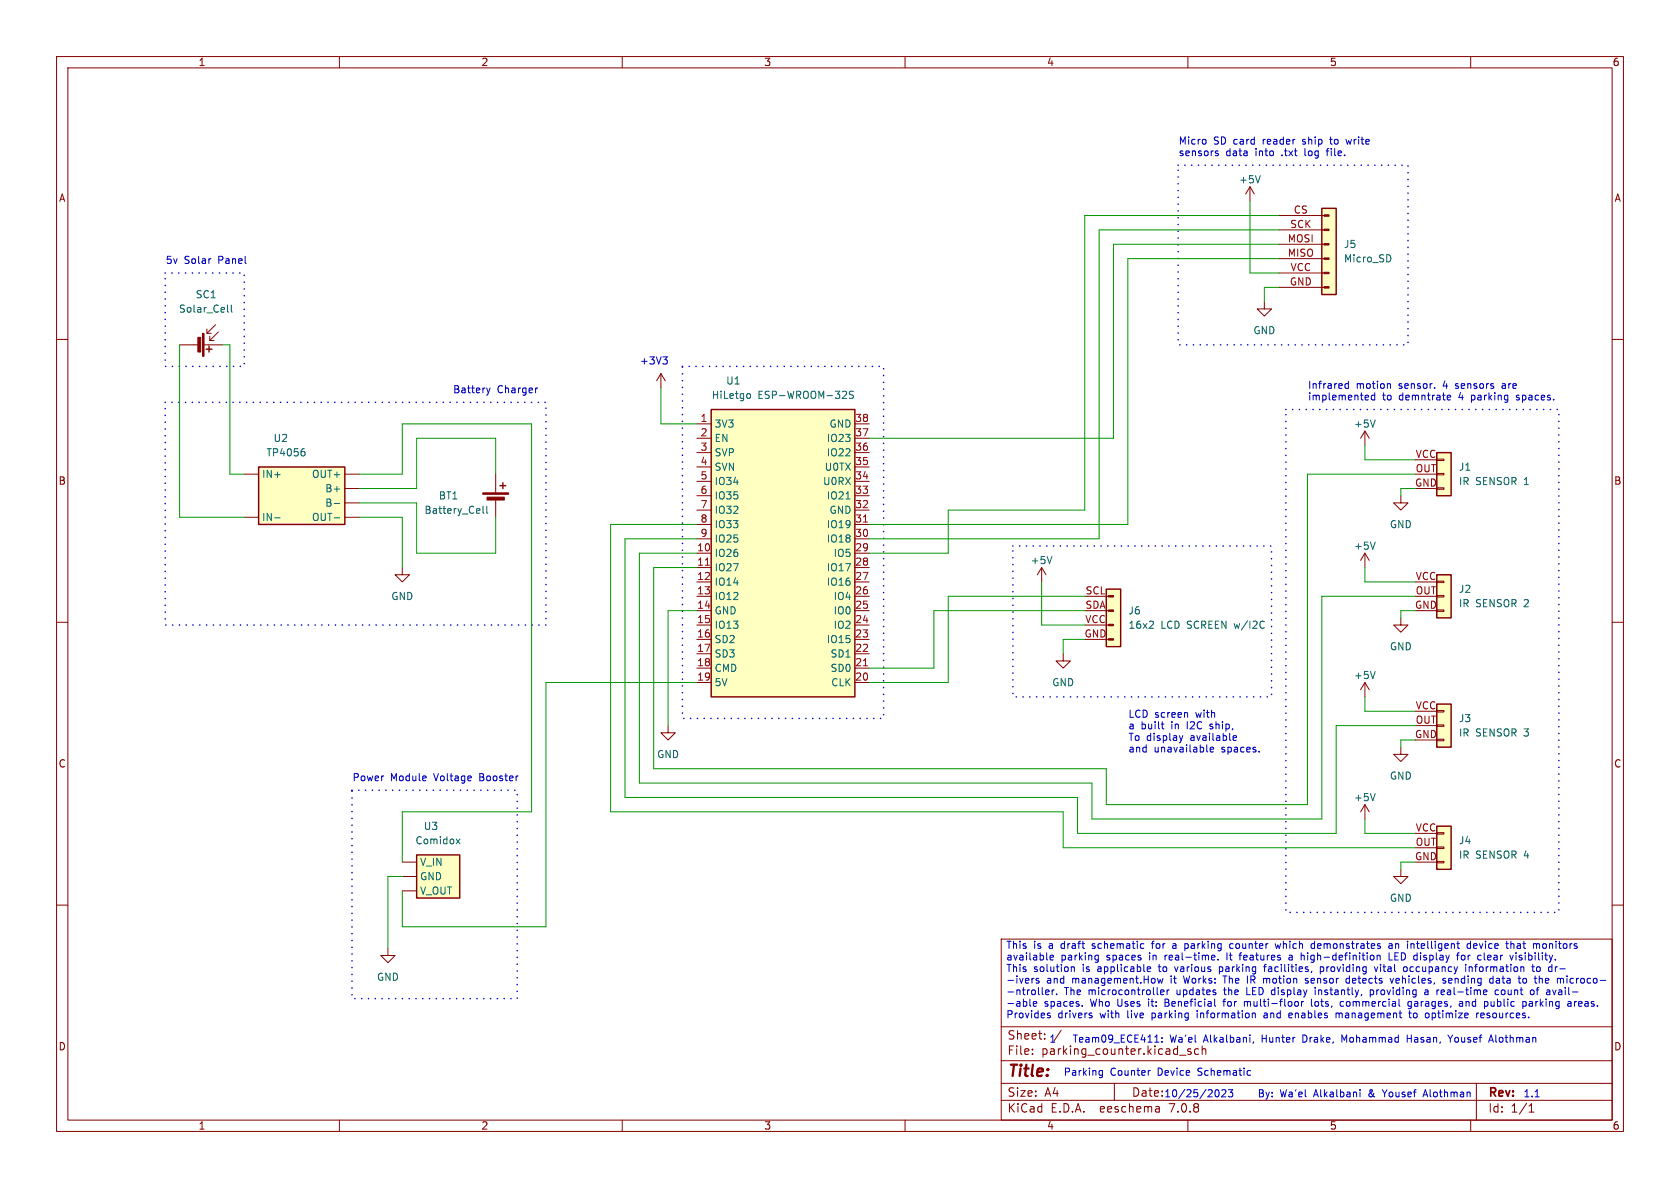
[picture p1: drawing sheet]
<svg xmlns="http://www.w3.org/2000/svg" width="297mm" height="210mm" viewBox="0 0 297 210" stroke-linecap="round" stroke-linejoin="round" font-family="sans-serif">
<g fill="none" stroke="#840000" stroke-width=".18">
<path d="M10 10h277v190h-277zM12 12h273v186h-273zM60 10v2M110 10v2M160 10v2M210 10v2M260 10v2M221 33l-.8 1.3M221 33v2.6M221 33l.7 1.3M226.1 38.1h8M10 60h2"/>
<path d="M36.6 58.2v.7h.7M37.1 59.4v.8h.7M38.1 57.4l-1.5 1.5M38.6 58.7l-1.5 1.5M223.5 53.3v1.3h1.3l-1.3 1.3-1.3-1.3h1.3M226.1 40.6h8M226.1 43.2h8M226.1 45.7h8M226.1 48.3h8M226.1 50.8h8M285 60h2M31.7 61h3.4"/>
<path d="M36.1 61h3.3M116.8 66l-.7 1.3M116.8 66v2.6M116.8 66l.8 1.3M123.2 74.9h2.5M123.2 77.5h2.5M151.1 74.9h2.6M151.1 77.5h2.6M241.3 76.2l-.8 1.3M241.3 76.2v2.5M241.3 76.2l.8 1.3M43.2 83.8h2.5"/>
<path d="M43.2 91.4h2.5M61 86.4h2.5M61 88.9h2.5M61 83.8h2.5M61 91.4h2.5M87.6 83.8v3.3M87.6 88.1v3.3M123.2 97.8h2.5M123.2 80h2.5M123.2 95.3h2.5M123.2 92.7h2.5M123.2 90.2h2.5"/>
<path d="M123.2 87.6h2.5M123.2 85.1h2.5M123.2 82.6h2.5M151.1 97.8h2.6M151.1 80h2.6M151.1 95.3h2.6M151.1 92.7h2.6M151.1 90.2h2.6M151.1 87.6h2.6M151.1 85.1h2.6M151.1 82.6h2.6M241.3 97.8v2.5"/>
<path d="M241.3 97.8l-.8 1.3M241.3 97.8l.8 1.3M247.6 87.6v1.3h1.3l-1.3 1.3-1.2-1.3h1.2M250.2 86.4h3.8M250.2 83.8h3.8M250.2 81.3h3.8M254 86.2h1.3v.3h-1.3zM254 83.7h1.3v.2h-1.3zM254 81.2h1.3v.2h-1.3zM10 110h2M71.1 100.3v1.3h1.3l-1.3 1.3-1.3-1.3h1.3M123.2 105.4h2.5"/>
<path d="M123.2 113h2.5M123.2 108h2.5M123.2 110.5h2.5M123.2 102.9h2.5M123.2 100.3h2.5M123.2 115.6h2.5M123.2 118.1h2.5M151.1 105.4h2.6M151.1 113h2.6M151.1 108h2.6M151.1 110.5h2.6M151.1 102.9h2.6"/>
<path d="M151.1 100.3h2.6M151.1 115.6h2.6M151.1 118.1h2.6M184.1 100.3l-.7 1.3M184.1 100.3v2.6M184.1 100.3l.8 1.3M188 115.6v1.2h1.2l-1.2 1.3-1.3-1.3h1.3M191.8 105.4h4.2M191.8 113h3.8M191.8 108h3.8M191.8 110.5h3.8M247.6 109.2v1.3h1.3l-1.3 1.3-1.2-1.3h1.2"/>
<path d="M250.2 105.4h3.8M250.2 108h3.8M250.2 102.9h3.8M254 107.8h1.3v.3h-1.3zM254 105.3h1.3v.2h-1.3zM254 102.7h1.3v.3h-1.3zM285 110h2M118.1 128.3v1.2h1.3l-1.3 1.3-1.3-1.3h1.3M123.2 120.7h2.5M151.1 120.7h2.6M241.3 120.7v2.5M241.3 120.7l-.8 1.2"/>
<path d="M241.3 120.7l.8 1.2M247.6 132.1v1.3h1.3l-1.3 1.2-1.2-1.2h1.2M250.2 130.8h3.8M250.2 128.3h3.8M250.2 125.7h3.8M254 130.7h1.3v.2h-1.3zM254 128.1h1.3v.3h-1.3zM254 125.6h1.3v.3h-1.3zM10 160h2M71.1 152.4h2.6M71.1 154.9h2.6M71.1 157.5h2.6"/>
<path d="M241.3 142.2v2.6M241.3 142.2l-.8 1.3M241.3 142.2l.8 1.3M247.6 153.7v1.2h1.3l-1.3 1.3-1.2-1.3h1.2M250.2 152.4h3.8M250.2 149.9h3.8M250.2 147.3h3.8M254 152.3h1.3v.2h-1.3zM254 149.7h1.3v.3h-1.3zM254 147.2h1.3v.2h-1.3zM285 160h2M68.6 167.6v1.3h1.2l-1.2 1.3-1.3-1.3h1.3"/>
<path d="M177 166h108v32h-108zM60 198v2M110 198v2M160 198v2M177 194.5h108M177 191.5h108M177 187.5h108M177 181.5h108M182.5 186.3v.1M182.5 185.5v.1M184.7 183.6v.1M184.7 182.8v.1"/>
<path d="M187.6 182.1l-1.3 2M197 191.5v3M204.9 195.7l.1 .9M205 196.5l-.2 .1M205 196h-.2M208.5 186.5h1.2M210 198v2M210.5 185.5l-.3-.1-.2 .2v.2l.5 .2v.3h-.5M211.9 185.5l-.4-.1-.3 .3v.4l.1 .2h.6M212.5 185.5l.2-.1 .4 .1 .1 .9M212.5 184.9v1.5M260 198v2"/>
<path d="M261 191.5v6.5M270.3 196.6h.9M270.3 195.5l.4-.4v1.5"/>
</g>
<g fill="none" stroke="#006464" stroke-width=".18">
<path d="M222.8 31.1l-.4 1.2M40.2 53.9v1.1l.2 .2M40.9 53.9v1.1l.2 .2M245.8 45.2l.1 .4-.1 .5M53.6 79.3h.2M53.7 79.8l.2 .2v.3l-.2 .3M132.3 69.6h.3l.1 .2-.1 .5-.3 .1M149.5 69.2l.2 .2-.1 .3-.7 .7h.8M150.9 69.2h-.5l-.2 .1v.3l.6 .3 .1 .3-.3 .2h-.4M243.1 74.2l-.4 1.3M48.6 91.5h.9M59.1 89h.9"/>
<path d="M59.1 91.5h.9M85.4 89.5v1.1l.2 .1M86 89.5v1.1l.2 .1M149.6 88.2h.7M186 98.4l-.5 1.2M243.1 95.8l-.4 1.3M203.7 109.8l.2 .2v.3l-.8 .8h.8M243.1 118.7l-.4 1.3M80.6 148.3l.7 .9M81.3 148.3l-.7 .9M243.1 140.3l-.4 1.2"/>
</g>
<g fill="#ffffc2" stroke="#ffffc2" stroke-width=".18">
<path d="M195.6 104.1h2.5v10.2h-2.5z"/>
<path d="M254 101.6h2.5v7.6h-2.5z"/>
<path d="M254 146.1h2.5v7.6h-2.5z"/>
<path d="M233.7 36.8h2.5v15.3h-2.5z"/>
<path d="M45.7 82.6h15.3v10.1h-15.3z"/>
<path d="M254 124.5h2.5v7.6h-2.5z"/>
<path d="M73.7 151.1h7.6v7.7h-7.6z"/>
<path d="M125.7 72.4h25.4v50.8h-25.4z"/>
<path d="M254 80h2.5v7.6h-2.5z"/>
</g>
<g fill="none" stroke="#840000" stroke-width=".25">
<path d="M233.7 36.8h2.5v15.3h-2.5zM36.4 61.7h1.1M37 61.2v1M125.7 72.4h25.4v50.8h-25.4zM45.7 82.6h15.3v10.1h-15.3zM88.4 85.9h1M88.9 85.3v1.1M254 80h2.5v7.6h-2.5zM195.6 104.1h2.5v10.2h-2.5zM254 101.6h2.5v7.6h-2.5zM254 124.5h2.5v7.6h-2.5zM73.7 151.1h7.6v7.7h-7.6z"/>
<path d="M254 146.1h2.5v7.6h-2.5z"/>
</g>
<g fill="#840000" stroke="#840000" stroke-width=".18">
<path d="M196 105.3h.8v.2h-.8z"/>
<path d="M196 107.8h.8v.3h-.8z"/>
<path d="M196 110.4h.8v.2h-.8z"/>
<path d="M196 112.9h.8v.3h-.8z"/>
<path d="M234.1 38h.8v.2h-.8z"/>
<path d="M234.1 40.5h.8v.3h-.8z"/>
<path d="M234.1 43.1h.8v.2h-.8z"/>
<path d="M234.1 45.6h.8v.2h-.8z"/>
<path d="M234.1 48.1h.8v.3h-.8z"/>
<path d="M234.1 50.7h.8v.2h-.8z"/>
<path d="M35.8 58.9h.3v4.1h-.3z"/>
<path d="M35 59.6h.5v2.6h-.5z"/>
<path d="M85.3 87.1h4.6v.3h-4.6z"/>
<path d="M86.1 87.9h3.1v.5h-3.1z"/>
</g>
<path d="M124.7 99.9h.7M152.6 92.3h.8M152.6 117.7h.8" fill="none" stroke="#a90000" stroke-width=".18"/>
<g fill="none" stroke="#0000c2" stroke-width=".18">
<path d="M213.2 24.8v.6M214.9 27l.5 .3-.1 .2h-.3M214.9 26.7h.4M234.4 26.7h.5M234.7 26.3l-.1 1.2M235 24.6h.5M235.2 24.2l.1 1.2M238 24.6l.2 .9 .2-.6M86 68.6l.3 .8M86.3 69.4l-.1 .4M86.6 68.6l-.3 .8M95 68.6l-.2 .1"/>
<path d="M117.2 63.1h.8l-.5 .5M117.7 63.6l.3 .2v.3l-.3 .3M238.4 67.4v1.3M238.4 67.9l-.4-.1-.2 .3 .1 .5h.5M241.8 69.9l.1 .3-.6 .1M241.9 70.6l-.1 .1M243 69.4v1.3M243 69.9h-.3l-.3 .2 .1 .5h.5M245.5 67.8l.3 .2v.7M253.6 68.5v.2M255.9 70.6h.5M255.9 69.9h.4l.2 .3-.6 .1"/>
<path d="M265.7 67.8l-.1 .1M265.7 68.2l-.2 .2 .2 .3M268.1 70.6l.1 .1M268.3 69.9l-.2 .1 .2 .3M205.3 128h.5M205.5 128.7l.3 .1M208.5 130l.3 .9M208.8 130.9l-.1 .3M209.1 130l-.3 .9M209.9 126l.1 .8M213.4 132.9h.1M213.9 132.5l.6-.1v-.2l-.4-.1-.2 .2 .1 .6h.5"/>
<path d="M218.1 130.8h.4M218.1 130.1l.3-.1 .2 .3-.6 .2M222.6 132.8v.1M182.7 172.9h.1M182.7 177.5l.6-.2-.1-.2-.3-.1-.2 .2v.6h.5M183.6 173l-.3-.1-.1 .2v.2l.4 .1v.3h-.4M184.9 175.4l.6-.1-.1-.2-.4-.1-.1 .2v.6h.5M185.2 179.4l.4 .2 .1 .1-.2 .2h-.3M185.2 179.1h.4M185.6 169.3l.6-.1v-.3h-.4l-.2 .1 .1 .6h.5M186 175v.8M186.4 175l-.4 .2"/>
<path d="M186.8 175.7v.1M189.4 170.9v.8M189.4 171l.2-.1 .3 .1v.7M191.3 177.8v.1M192.7 179.5l.3 .1 .1 .1-.2 .2h-.2M192.7 179.1h.3M193.7 170.1h.2M193.8 168.9h.4M194.2 169.6l-.4 .1M194.2 168.9v1l-.2 .2M202.1 166.8l.1 .1M202.2 167.6l-.1 .1"/>
<path d="M202.8 171.1l.2-.2h.2l.2 .2v.1l-.6 .1M202.8 171.6l.2 .1h.4M203.5 166.8h.5M203.8 166.4l-.1 1.3M204.6 172.9l.3 .9 .2-.6 .3 .6 .2-.9M205.2 175.4l.6-.1-.1-.2-.3-.1-.2 .2v.6h.5M206 177.2h.4M206.3 175v.8M206.4 176.6h-.4v1.3h.4M206.7 175l-.4 .2M207.7 170.9l.3 .8M207.7 166.8l-.3 .1"/>
<path d="M207.8 167.2h-.3l-.2 .2 .1 .2 .4 .1M209.6 166.8l.4 .1M210 167.5l-.4 .2M211.6 178.7v.1M211.6 179.1v.8M214.2 169.5l.2 .2 .3-.1M214.2 169l.2-.1h.2l.2 .1v.2l-.6 .1M214.7 177.7l.2 .2M215.3 169.6v.1M215.6 171.7h.3M215.6 170.9v1.3M215.9 170.9l-.3 .1"/>
<path d="M216.2 177h.5M216.5 176.6l-.1 .2v1.1M216.9 168.4v1.3M218 166.9l-.4-.1-.2 .3 .1 .5h.5M219 168.9h.5M219.4 168.4l-.2 .2v1.1M220 177.2l.4-.2 .1 .2M220 177v.9M220.4 174.6v1.2h.6M221.4 179.1h.5v.8M223.4 170.9h.5M223.6 172.9l.3 .2"/>
<path d="M223.7 170.5l-.1 .2v1M223.9 179.1h-.4M223.9 179.4h-.3l-.2 .2 .1 .3h.4M225.4 166.8l.3 .9 .2-.6 .3 .6 .2-.9M227.9 168.9h.5M228.4 179.1h-.4l-.1 .2v.6h.5M228.5 179.4l-.6 .1M228.5 169.2h-.5l-.1 .2 .1 .3 .5-.1M229.3 177l.2 .3v.3l-.2 .3M230.1 177v.9M230.4 168.9l.2 .1v.7M230.5 177l-.4 .3"/>
<path d="M231.2 173l-.3-.1-.1 .2v.2l.4 .1v.3h-.4M231.8 176.6v1.1l.2 .2M231.9 171.7l-.1 .2M231.9 166.9h.5M231.9 167.6h.5M232.4 166.4v1.3M232.5 174.6v.1M232.5 175v.8M232.6 177.1l-.2 .2 .2 .5M233.4 171l.4-.1 .2 .2-.1 .6h-.5M233.4 170.9v1.3M236.2 179.2l.4-.1 .1 .2"/>
<path d="M236.2 179.1v.8M236.7 179.3v.6M236.9 179.1l-.2 .2M237.5 177.1l-.3-.1-.3 .3 .1 .5h.5M238 173.6l.2 .2 .4-.1M238.6 173l-.4-.1-.2 .3M238.6 172.5v1.3M242.2 175.1l.4-.1 .3 .2-.2 .6h-.5M242.2 175v1.3M242.7 168.9l.2 .2v.4l-.2 .2M243 170.9l.3 .8 .3-.8M243.5 169l.1-.1h.3l.1 .8"/>
<path d="M243.5 168.9v.8M245.6 166.9h.5v.8M245.6 168.4v1.3h.6M245.8 172.9l.3 .9 .3-.9M246.1 167.1l-.4 .1-.2 .2 .2 .3 .4-.1M246.7 166.8v.9M246.9 166.8l-.2 .1M247 172.9l-.2 .2v.5l.2 .2M247.4 173.2l-.6 .2M248.1 171.1l.3-.2 .3 .1 .1 .1-.1 .6h-.3l-.3-.2M249 179.1h.5M249.2 178.7v1l.3 .2"/>
<path d="M249.5 177.1l-.4-.1-.2 .3 .1 .5h.5M249.5 177v1.1l-.2 .2-.3-.1M249.8 166.8l.2 .2v.7M250.1 179.1l-.2 .2v.4l.2 .2M251.9 175.1h.5l.1 .7M252.5 175.3l-.5 .1-.1 .1 .1 .3h.5M254.8 175.8h.4M255.2 175l-.4 .1M255.4 175.3l-.6 .1M255.6 173l-.4-.1-.1 .2v.2l.5 .1v.3h-.5M256.5 172.9h-.2l-.2 .2 .1 .6 .3 .1M256.7 173.2l-.6 .2"/>
<path d="M257.5 168.9h.5M258 177.1h.5l.1 .8M258.6 177.3l-.4 .1-.2 .2 .2 .3 .4-.1M258.9 169l-.3-.1-.3 .2 .2 .5 .3 .1 .1-.1M259.1 170.5v.1M259.1 170.9v.8M259.2 177v.9M259.4 177l-.2 .2M259.7 171l.2-.1 .3 .1 .1 .7M259.7 170.9v.8M260 166.9l-.4-.1-.2 .3 .1 .5h.5M260 166.4v1.3"/>
<path d="M261.1 179.1v.8M261.1 167l-.2-.2h-.2l-.2 .2 .1 .6h.5M261.1 167.1l-.6 .1M261.4 179.1l-.3 .2M261.8 179.5l.6-.1-.1-.3h-.3l-.2 .2v.6h.5M262.4 168.4v1.1l.2 .2M263.6 177l.1 .8h.4M263.6 172.9l.4 .1M264 173.7l-.4 .1M264 172.5v1.3M264.9 172.9l-.3 .1M264.9 175.1l-.3-.1-.3 .2 .1 .6h.5"/>
<path d="M265 173.3h-.3l-.2 .2 .1 .2 .4 .1M265.8 175l-.3 .1-.1 .1 .1 .5 .3 .1M267.3 166.8l.3 .2v.7M268 168.4v.2M268 168.9v.8M268.2 167.2v.4M268.6 169.6l.3 .1M268.7 168.9l-.1 .1 .1 .3M269.5 172.9l.3 .1 .1 .2-.1 .5-.3 .1M269.6 177l.2 .3v.3l-.2 .3M270.4 177.1h.5v.8M270.8 170.9h.5"/>
<path d="M270.9 177.3l-.4 .1-.2 .2 .2 .3 .4-.1M271 170.5v1.1l.3 .1M271.1 175.1l.1 .1-.1 .6M271.6 175h.5M271.7 171l.2-.1 .3 .1 .1 .5-.1 .2h-.3l-.2-.1zM271.9 174.6l-.1 .1v1.1M273.3 166.9l-.3-.1-.3 .3 .1 .4 .2 .2 .3-.1M273.3 173v.7M273.8 173.2l-.6 .2M274.5 175l.3 .8 .3-.8M275.3 170.9l-.3 .1M275.8 171.3h.9"/>
<path d="M277 172.5v.1M277 172.9v.9M278.4 177v.9M278.7 177l-.3 .3M279.1 177.1v.7M279.7 177.3l-.6 .2M194.4 190h.5M194.4 189.3h.5M194.9 189.2v1.1l-.1 .1-.3 .1M203.4 189.2l-.3 .1M205.4 184.1v.1M205.4 183.4v.2"/>
<path d="M212.9 183.9h.6M213.2 183l-.5 1.2M215.1 192.6a.68 .68 0 0 1 .4 .7 .68 .68 0 0 1-.4 .6M216 192.7l.5-.1 .2 .4-.8 .9h.8M217.1 192.6h.8l-.4 .5 .4 .1v.6l-.2 .1-.6-.1M220.7 189.2l.4 .1M221.1 190l-.4 .1M223.1 183v1.2M223.1 183.6h.8M230.9 183.1l-.6-.1v1.2l.6-.1M238.1 183l-.4 .9-.5-.9v1.2M240.4 192.6v.1"/>
<path d="M240.4 193v.9M248.8 183v1.2M248.8 183.6h.7M249.5 183v1.2M251.7 193.5h.6M252 192.6l-.4 1.3M256 183l.4 .6M256.4 183.6v.6M256.8 183l-.4 .6M257.2 183.5v.6M263.3 183.9h.6M263.6 183l.4 1.2"/>
<path d="M264.4 183v1.1l.2 .1M271.4 193.9h.7"/>
</g>
<path d="M208.3 29.2h40.6v31.8h-40.6v-31.8M29.2 48.3h14v16.5h-14v-16.5M29.2 71.1h67.3v39.4h-67.3v-39.4M120.6 64.8h35.6v62.2h-35.6v-62.2M227.3 72.4h48.3v88.9h-48.3v-88.9M179.1 96.5h45.7v26.7h-45.7v-26.7M62.2 139.7h29.2v36.8h-29.2v-36.8" fill="none" stroke="#0000c2" stroke-width=".3" stroke-dasharray="0 1.2"/>
<g fill="none" stroke="#009600" stroke-width=".18">
<path d="M221 35.6v12.7h5.1M226.1 38.1h-34.3v52.1h-24.2v7.6h-13.9M226.1 45.7h-26.7v47h-45.7M226.1 40.6h-31.8v54.7h-40.6M226.1 43.2h-29.3v34.3h-43.1M226.1 50.8h-2.6v2.5M31.7 61v30.4h11.5M39.4 61h1.2v22.8h2.6M116.8 68.6v6.3h6.4M241.3 78.7v2.6h8.9M63.5 88.9h10.2v8.9h13.9v-6.4M63.5 83.8h7.6v-8.9h22.9v68.6h-22.9v8.9"/>
<path d="M63.5 91.4h7.6v8.9M87.6 83.8v-6.3h-13.9v8.9h-10.2M123.2 92.7h-15.3v50.8h80.1v6.4h62.2M123.2 95.3h-12.7v45.7h80v6.3h45.7v-19h14M123.2 97.8h-10.2v40.6h80v6.4h40.7v-39.4h16.5M250.2 83.8h-19.1v58.4h-35.5v-6.3h-80v-35.6h7.6M250.2 86.4h-2.6v1.2M123.2 108h-5.1v20.3M184.1 102.9v7.6h7.7M191.8 105.4h-24.2v15.3h-13.9M191.8 108h-26.7v10.1h-11.4M191.8 113h-3.8v2.6"/>
<path d="M241.3 100.3v2.6h8.9M250.2 108h-2.6v1.2M123.2 120.7h-26.7v43.1h-25.4v-6.3M241.3 123.2v2.5h8.9M250.2 130.8h-2.6v1.3M71.1 154.9h-2.5v12.7M241.3 144.8v2.5h8.9M250.2 152.4h-2.6v1.3"/>
</g>
<text font-size="2.8" fill="#840000" x="178" y="190.9">Title:</text>
<g font-size="2.1" fill="#840000">
<text x="178" y="184">Sheet:</text>
<text x="178" y="186.7">File:</text>
<text x="184.1" y="186.7">parking_counter.kicad_sch</text>
<text x="178" y="196.9">KiCad</text>
<text x="178" y="194.1">Size:</text>
<text x="184.7" y="194.1">A4</text>
<text x="185.7" y="196.9">E.D.A.</text>
<text x="194.6" y="196.9">eeschema</text>
<text x="200" y="194.1">Date:</text>
<text x="207" y="196.9">7.0.8</text>
<text x="263" y="194.3">Rev:</text>
<text x="263" y="196.9">Id:</text>
<text x="267.1" y="196.9">1/1</text>
</g>
<g font-size="1.8" fill="#840000">
<text x="35" y="11.9">1</text>
<text x="85" y="11.9">2</text>
<text x="135" y="11.9">3</text>
<text x="185" y="11.9">4</text>
<text x="235" y="11.9">5</text>
<text x="285" y="11.9">6</text>
<text x="10.3" y="35.9">A</text>
<text x="285.3" y="35.9">A</text>
<text x="10.3" y="85.9">B</text>
<text x="285.3" y="85.9">B</text>
<text x="10.3" y="135.9">C</text>
<text x="285.3" y="135.9">C</text>
<text x="10.3" y="185.9">D</text>
<text x="285.3" y="185.9">D</text>
<text x="35" y="199.9">1</text>
<text x="85" y="199.9">2</text>
<text x="135" y="199.9">3</text>
<text x="185" y="199.9">4</text>
<text x="235" y="199.9">5</text>
<text x="285" y="199.9">6</text>
</g>
<g font-size="1.8" fill="#0000c2">
<text x="208.3" y="25.6">Micro</text>
<text x="208.3" y="27.7">sensors</text>
<text x="214.5" y="25.6">SD card</text>
<text x="216.7" y="27.7">data</text>
<text x="222.1" y="27.7">into</text>
<text x="223.5" y="25.6">reader</text>
<text x="226.9" y="27.7">.txt</text>
<text x="230.7" y="25.6">ship</text>
<text x="231.1" y="27.7">log</text>
<text x="235.2" y="27.7">file.</text>
<text x="235.8" y="25.6">to</text>
<text x="238.9" y="25.6">write</text>
<text x="29.2" y="46.7">5v</text>
<text x="32.6" y="46.7">Solar</text>
<text x="38.7" y="46.7">Panel</text>
<text x="113" y="64.5">+3V3</text>
<text x="80" y="69.6">Battery</text>
<text x="87.9" y="69.6">Charger</text>
<text x="231.1" y="68.8">Infrared</text>
<text x="231.1" y="70.9">implemented</text>
<text x="239.7" y="68.8">motion</text>
<text x="244.4" y="70.9">to</text>
<text x="247.4" y="68.8">sensor.</text>
<text x="247.5" y="70.9">demntrate</text>
<text x="255.4" y="68.8">4</text>
<text x="257.8" y="68.8">sensors</text>
<text x="258.2" y="70.9">4</text>
<text x="260.6" y="70.9">parking</text>
<text x="266.2" y="68.8">are</text>
<text x="268.7" y="70.9">spaces.</text>
<text x="199.4" y="127">LCD screen</text>
<text x="199.4" y="129">a</text>
<text x="199.4" y="131.1">To display</text>
<text x="201.7" y="129">built</text>
<text x="207.2" y="129">in</text>
<text x="210.1" y="129">I2C</text>
<text x="210.6" y="131.1">available</text>
<text x="211.5" y="127">with</text>
<text x="214.4" y="129">ship,</text>
<text x="199.4" y="133.1">and</text>
<text x="204" y="133.1">unavailable</text>
<text x="216.1" y="133.1">spaces.</text>
<text x="62.2" y="138.2">Power</text>
<text x="69" y="138.2">Module</text>
<text x="76.8" y="138.2">Voltage</text>
<text x="85" y="138.2">Booster</text>
<text x="177.8" y="167.8">This</text>
<text x="182.7" y="167.8">is</text>
<text x="185.5" y="167.8">a</text>
<text x="187.8" y="167.8">draft</text>
<text x="193.6" y="167.8">schematic</text>
<text x="204.3" y="167.8">for</text>
<text x="208.2" y="167.8">a</text>
<text x="210.5" y="167.8">parking</text>
<text x="218.7" y="167.8">counter</text>
<text x="227" y="167.8">which</text>
<text x="233.5" y="167.8">demonstrates</text>
<text x="247.4" y="167.8">an</text>
<text x="250.9" y="167.8">intelligent</text>
<text x="261.7" y="167.8">device</text>
<text x="268.8" y="167.8">that</text>
<text x="273.7" y="167.8">monitors</text>
<text x="177.8" y="169.9">available</text>
<text x="177.8" y="171.9">This</text>
<text x="177.8" y="174">-ivers</text>
<text x="182.7" y="171.9">solution</text>
<text x="185" y="174">and</text>
<text x="187.6" y="169.9">parking</text>
<text x="189.6" y="174">management.How</text>
<text x="191.5" y="171.9">is</text>
<text x="194.3" y="171.9">applicable</text>
<text x="195.7" y="169.9">spaces</text>
<text x="203.4" y="169.9">in</text>
<text x="205.3" y="171.9">to</text>
<text x="206.4" y="169.9">real-time.</text>
<text x="207.3" y="174">it</text>
<text x="208.4" y="171.9">various</text>
<text x="209.8" y="174">Works:</text>
<text x="216.4" y="171.9">parking</text>
<text x="217" y="174">The</text>
<text x="217.5" y="169.9">It</text>
<text x="220" y="169.9">features</text>
<text x="221.4" y="174">IR</text>
<text x="224.4" y="174">motion</text>
<text x="224.6" y="171.9">facilities,</text>
<text x="228.9" y="169.9">a</text>
<text x="231.3" y="169.9">high-definition</text>
<text x="232" y="174">sensor</text>
<text x="234.6" y="171.9">providing</text>
<text x="239.4" y="174">detects</text>
<text x="244.5" y="171.9">vital</text>
<text x="247" y="169.9">LED display</text>
<text x="247.5" y="174">vehicles,</text>
<text x="249.8" y="171.9">occupancy</text>
<text x="257" y="174">sending</text>
<text x="259.5" y="169.9">for</text>
<text x="261" y="171.9">information</text>
<text x="263.3" y="169.9">clear</text>
<text x="265.4" y="174">data</text>
<text x="269.3" y="169.9">visibility.</text>
<text x="270.8" y="174">to</text>
<text x="273" y="171.9">to</text>
<text x="273.8" y="174">the</text>
<text x="278" y="174">microco-</text>
<text x="177.8" y="176">-ntroller.</text>
<text x="177.8" y="178">-able</text>
<text x="184.6" y="178">spaces.</text>
<text x="188.2" y="176">The</text>
<text x="192.5" y="176">microcontroller</text>
<text x="192.9" y="178">Who</text>
<text x="197.8" y="178">Uses</text>
<text x="203.5" y="178">it:</text>
<text x="206.6" y="178">Beneficial</text>
<text x="208.3" y="176">updates</text>
<text x="216.9" y="176">the</text>
<text x="217.2" y="178">for</text>
<text x="221" y="178">multi-floor</text>
<text x="221" y="176">LED display</text>
<text x="233.1" y="178">lots,</text>
<text x="233.5" y="176">instantly,</text>
<text x="238.4" y="178">commercial</text>
<text x="243.5" y="176">providing</text>
<text x="250.6" y="178">garages,</text>
<text x="253.3" y="176">a</text>
<text x="255.7" y="176">real-time</text>
<text x="259.9" y="178">and</text>
<text x="264.5" y="178">public</text>
<text x="266.2" y="176">count</text>
<text x="271.5" y="178">parking</text>
<text x="272.6" y="176">of</text>
<text x="275.7" y="176">avail-</text>
<text x="279.6" y="178">areas.</text>
<text x="177.8" y="180.1">Provides</text>
<text x="185.4" y="184.4">1</text>
<text x="187" y="180.1">drivers</text>
<text x="190.1" y="184.4">Team09_ECE411:</text>
<text x="194.6" y="180.1">with</text>
<text x="199.6" y="180.1">live</text>
<text x="204.1" y="180.1">parking</text>
<text x="207.4" y="184.4">Wa'el</text>
<text x="212.3" y="180.1">information</text>
<text x="213.5" y="184.4">Alkalbani,</text>
<text x="224" y="184.4">Hunter</text>
<text x="224.3" y="180.1">and</text>
<text x="228.9" y="180.1">enables</text>
<text x="231.4" y="184.4">Drake,</text>
<text x="237.4" y="180.1">management</text>
<text x="238.4" y="184.4">Mohammad</text>
<text x="250.2" y="184.4">Hasan,</text>
<text x="250.6" y="180.1">to</text>
<text x="253.7" y="180.1">optimize</text>
<text x="257.8" y="184.4">Yousef</text>
<text x="262.9" y="180.1">resources.</text>
<text x="265.2" y="184.4">Alothman</text>
<text x="188" y="190.2">Parking</text>
<text x="196.3" y="190.2">Counter</text>
<text x="204.8" y="190.2">Device</text>
<text x="212" y="190.2">Schematic</text>
<text x="205.7" y="194.1">10/25/2023</text>
<text x="222.2" y="194.1">By:</text>
<text x="226.3" y="194.1">Wa'el</text>
<text x="232.4" y="194.1">Alkalbani</text>
<text x="242.2" y="194.1">&amp;</text>
<text x="245" y="194.1">Yousef</text>
<text x="252.4" y="194.1">Alothman</text>
<text x="269.2" y="194.1">1.1</text>
</g>
<g font-size="1.8" fill="#006464">
<text x="218.9" y="32.6">+5V</text>
<text x="237.5" y="44">J5</text>
<text x="237.5" y="46.6">Micro_SD</text>
<text x="34.5" y="52.9">SC1</text>
<text x="31.5" y="55.5">Solar_Cell</text>
<text x="221.5" y="59.3">GND</text>
<text x="125.7" y="70.7">HiLetgo</text>
<text x="128.3" y="68.2">U1</text>
<text x="134" y="70.7">ESP-WROOM-32S</text>
<text x="126.2" y="75.8">3V3</text>
<text x="146.5" y="75.8">GND</text>
<text x="239.3" y="75.8">+5V</text>
<text x="47" y="80.9">TP4056</text>
<text x="48.3" y="78.3">U2</text>
<text x="126.2" y="78.3">EN</text>
<text x="126.2" y="80.9">SVP</text>
<text x="126.2" y="83.4">SVN</text>
<text x="145.7" y="83.4">U0TX</text>
<text x="146.1" y="80.9">IO22</text>
<text x="146.1" y="78.3">IO23</text>
<text x="257.8" y="83.4">J1</text>
<text x="46.2" y="84.7">IN+</text>
<text x="55" y="84.7">OUT+</text>
<text x="57.4" y="87.2">B+</text>
<text x="57.4" y="89.8">B-</text>
<text x="77.5" y="88.5">BT1</text>
<text x="126.2" y="86">IO34</text>
<text x="126.2" y="88.5">IO35</text>
<text x="145.4" y="86">U0RX</text>
<text x="146.1" y="88.5">IO21</text>
<text x="257.8" y="86">IR</text>
<text x="260.9" y="86">SENSOR 1</text>
<text x="46.2" y="92.3">IN-</text>
<text x="55" y="92.3">OUT-</text>
<text x="74.9" y="91">Battery_Cell</text>
<text x="126.2" y="91">IO32</text>
<text x="126.2" y="93.6">IO33</text>
<text x="146.1" y="93.6">IO19</text>
<text x="146.5" y="91">GND</text>
<text x="245.6" y="93.6">GND</text>
<text x="126.2" y="98.7">IO26</text>
<text x="126.2" y="101.2">IO27</text>
<text x="126.2" y="96.1">IO25</text>
<text x="146.1" y="101.2">IO17</text>
<text x="146.1" y="96.1">IO18</text>
<text x="147.3" y="98.7">IO5</text>
<text x="182.1" y="99.9">+5V</text>
<text x="239.3" y="97.4">+5V</text>
<text x="69.1" y="106.3">GND</text>
<text x="126.2" y="103.7">IO14</text>
<text x="126.2" y="106.3">IO12</text>
<text x="146.1" y="103.7">IO16</text>
<text x="147.3" y="106.3">IO4</text>
<text x="257.8" y="105">J2</text>
<text x="257.8" y="107.5">IR</text>
<text x="260.9" y="107.5">SENSOR 2</text>
<text x="126.2" y="108.8">GND</text>
<text x="126.2" y="111.4">IO13</text>
<text x="126.2" y="113.9">SD2</text>
<text x="146.1" y="113.9">IO15</text>
<text x="147.3" y="111.4">IO2</text>
<text x="147.3" y="108.8">IO0</text>
<text x="199.4" y="108.8">J6</text>
<text x="199.4" y="111.4">16x2</text>
<text x="205.2" y="111.4">LCD SCREEN w/I2C</text>
<text x="126.2" y="116.4">SD3</text>
<text x="126.2" y="119">CMD</text>
<text x="146.7" y="119">SD0</text>
<text x="146.7" y="116.4">SD1</text>
<text x="245.6" y="115.2">GND</text>
<text x="126.2" y="121.5">5V</text>
<text x="146.9" y="121.5">CLK</text>
<text x="185.9" y="121.5">GND</text>
<text x="239.3" y="120.2">+5V</text>
<text x="257.8" y="127.9">J3</text>
<text x="257.8" y="130.4">IR</text>
<text x="260.9" y="130.4">SENSOR 3</text>
<text x="116.1" y="134.2">GND</text>
<text x="239.3" y="141.8">+5V</text>
<text x="245.6" y="138">GND</text>
<text x="73.3" y="149.5">Comidox</text>
<text x="74.8" y="146.9">U3</text>
<text x="257.8" y="149.5">J4</text>
<text x="74.2" y="155.8">GND</text>
<text x="74.2" y="153.3">V_IN</text>
<text x="257.8" y="152">IR</text>
<text x="260.9" y="152">SENSOR 4</text>
<text x="74.2" y="158.3">V_OUT</text>
<text x="245.6" y="159.6">GND</text>
<text x="66.5" y="173.6">GND</text>
</g>
<g font-size="1.8" fill="#a90000">
<text x="228" y="40.4">SCK</text>
<text x="228.6" y="37.8">CS</text>
<text x="227.6" y="45.5">MISO</text>
<text x="227.6" y="42.9">MOSI</text>
<text x="227.9" y="50.5">GND</text>
<text x="228" y="48">VCC</text>
<text x="123.8" y="74.7">1</text>
<text x="123.8" y="77.2">2</text>
<text x="151.1" y="77.2">37</text>
<text x="151.1" y="74.7">38</text>
<text x="123.8" y="79.8">3</text>
<text x="123.8" y="82.3">4</text>
<text x="151.1" y="82.3">35</text>
<text x="151.1" y="79.8">36</text>
<text x="250.2" y="83.6">OUT</text>
<text x="250.2" y="81">VCC</text>
<text x="123.8" y="84.8">5</text>
<text x="123.8" y="87.4">6</text>
<text x="123.8" y="89.9">7</text>
<text x="151.1" y="89.9">32</text>
<text x="151.1" y="87.4">33</text>
<text x="151.1" y="84.8">34</text>
<text x="250.1" y="86.1">GND</text>
<text x="123.8" y="92.5">8</text>
<text x="123.8" y="95">9</text>
<text x="151.1" y="95">30</text>
<text x="151.1" y="92.5">31</text>
<text x="123.1" y="97.5">10</text>
<text x="123.1" y="100.1">11</text>
<text x="151.1" y="100.1">28</text>
<text x="151.1" y="97.5">29</text>
<text x="123.1" y="102.6">12</text>
<text x="123.1" y="105.2">13</text>
<text x="123.1" y="107.7">14</text>
<text x="151.1" y="107.7">25</text>
<text x="151.1" y="105.2">26</text>
<text x="151.1" y="102.6">27</text>
<text x="191.8" y="107.7">SDA</text>
<text x="191.8" y="105.2">SCL</text>
<text x="250.1" y="107.7">GND</text>
<text x="250.2" y="105.2">OUT</text>
<text x="250.2" y="102.6">VCC</text>
<text x="123.1" y="110.2">15</text>
<text x="123.1" y="112.8">16</text>
<text x="151.1" y="112.8">23</text>
<text x="151.1" y="110.2">24</text>
<text x="191.6" y="112.8">GND</text>
<text x="191.8" y="110.2">VCC</text>
<text x="123.1" y="115.3">17</text>
<text x="123.1" y="117.9">18</text>
<text x="151.1" y="117.9">21</text>
<text x="151.1" y="115.3">22</text>
<text x="123.1" y="120.4">19</text>
<text x="151.1" y="120.4">20</text>
<text x="250.2" y="125.5">VCC</text>
<text x="250.1" y="130.6">GND</text>
<text x="250.2" y="128">OUT</text>
<text x="250.2" y="149.6">OUT</text>
<text x="250.2" y="147.1">VCC</text>
<text x="250.1" y="152.1">GND</text>
</g>
</svg>
